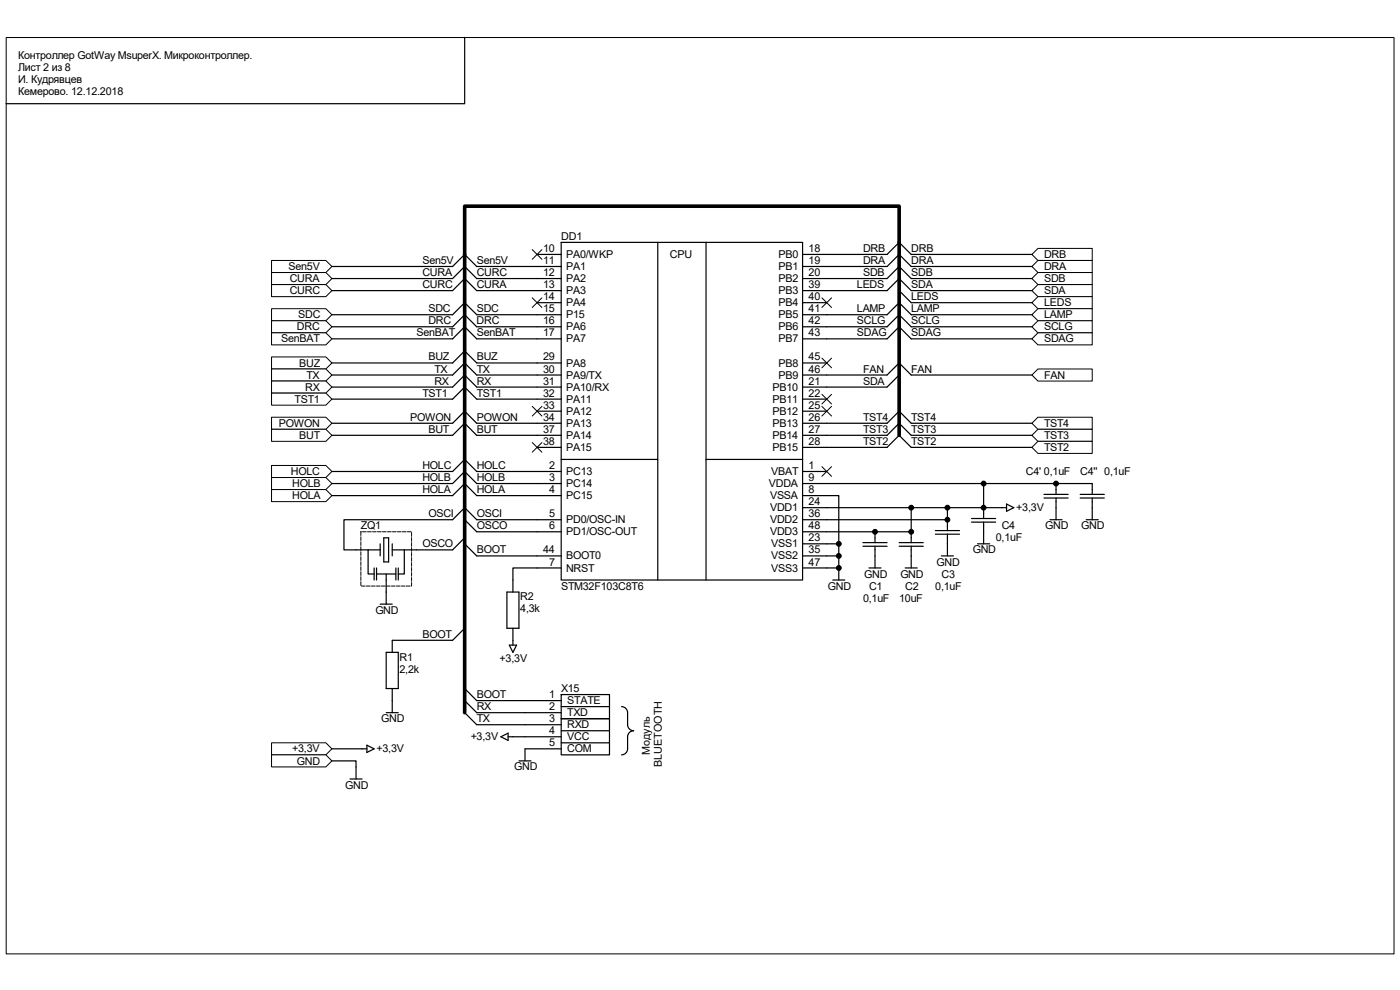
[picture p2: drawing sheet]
<svg xmlns="http://www.w3.org/2000/svg" width="297mm" height="210mm" viewBox="0 0 297 210" stroke-linecap="round" stroke-linejoin="round" font-family="sans-serif">
<path d="M1.3 8h294.4v194.4h-294.4zM112.9 53l2.1 2M115 53l-2.1 2" fill="none" stroke="#000" stroke-width=".21"/>
<g fill="none" stroke="#000" stroke-width=".26">
<path d="M70.4 56.5h25.6l2.6-2.5 2.5 2.5h18M98.6 56.5l2.5 2.6h18M98.6 59.1l2.5 2.6h18M113.9 54h5.2M119.1 51.4h51.2v71.6h-51.2zM139.5 51.4v71.6M149.8 51.4v71.6M190.8 51.4l-2.6 2.6h-17.9M190.8 54l-2.6 2.5h-17.9M190.8 56.5l-2.6 2.6h-17.9M190.8 59.1l-2.6 2.6h-17.9M98.6 74.4l2.5 2.6h18"/>
<path d="M98.6 77l2.5 2.6h18M98.6 79.6l2.5 2.5h18M98.6 64.2l2.5 2.6h18M98.6 66.8l2.5 2.5h18M98.6 69.3l2.5 2.6h18M113.9 64.2h5.2M170.3 77h5.1M170.3 64.2h5.1M190.8 77l-2.6 2.6h-17.9M190.8 79.6l-2.6 2.5h-17.9M190.8 64.2l-2.6 2.6h-17.9M190.8 66.8l-2.6 2.5h-17.9"/>
<path d="M190.8 69.3l-2.6 2.6h-17.9M98.6 82.1l2.5 2.6h18M98.6 87.2l2.5 2.6h18M98.6 89.8l2.5 2.5h18M98.6 97.5l2.5 2.5h18M113.9 87.2h5.2M113.9 94.9h5.2M119.1 97.5h20.4M149.8 97.5h20.5M170.3 84.7h5.1M170.3 87.2h5.1M190.8 87.2l-2.6 2.6h-17.9"/>
<path d="M190.8 89.8l-2.6 2.5h-17.9M190.8 92.3l-2.6 2.6h-17.9M98.6 115.4l2.5 2.5h18M98.6 100l2.5 2.6h18M98.6 102.6l2.5 2.5h18M98.6 107.7l2.5 2.6h18M98.6 110.3l2.5 2.5h18M170.3 100h5.1M170.3 117.9h5.1M170.3 107.7h5.1M170.3 102.6h5.1M170.3 105.1h5.1"/>
<path d="M170.3 110.3h5.1M170.3 112.8h5.1M170.3 115.4h5.1M113.9 120.5h5.2M170.3 120.5h5.1"/>
</g>
<path d="M98.6 54v97.2M190.8 51.4v40.9" fill="none" stroke="#000" stroke-width=".77"/>
<path d="M57.6 55.3h11.5l1.3 1.2-1.3 1.3h-11.5z" fill-rule="evenodd" fill="#fff" stroke="#000" stroke-width=".21"/>
<path d="M98.6 56.5l-2.6 2.6h-25.6M98.6 59.1l-2.6 2.6h-25.6" fill="none" stroke="#000" stroke-width=".26"/>
<g fill="#fff" stroke="#000" stroke-width=".21">
<path d="M57.6 57.8h11.5l1.3 1.3-1.3 1.3h-11.5z" fill-rule="evenodd"/>
<path d="M57.6 60.4h11.5l1.3 1.3-1.3 1.2h-11.5z" fill-rule="evenodd"/>
</g>
<path d="M112.9 63.2l2.1 2M115 63.2l-2.1 2" fill="none" stroke="#000" stroke-width=".21"/>
<path d="M98.6 64.2l-2.6 2.6h-25.6M98.6 66.8l-2.6 2.5h-25.6" fill="none" stroke="#000" stroke-width=".26"/>
<g fill="#fff" stroke="#000" stroke-width=".21">
<path d="M57.6 65.5h11.5l1.3 1.3-1.3 1.2h-11.5z" fill-rule="evenodd"/>
<path d="M57.6 68h11.5l1.3 1.3-1.3 1.3h-11.5z" fill-rule="evenodd"/>
</g>
<path d="M98.6 69.3l-2.6 2.6h-25.6" fill="none" stroke="#000" stroke-width=".26"/>
<path d="M57.6 70.6h11.5l1.3 1.3-1.3 1.3h-11.5z" fill-rule="evenodd" fill="#fff" stroke="#000" stroke-width=".21"/>
<path d="M98.6 74.4l-2.6 2.6h-25.6" fill="none" stroke="#000" stroke-width=".26"/>
<path d="M57.6 75.7h11.5l1.3 1.3-1.3 1.3h-11.5z" fill-rule="evenodd" fill="#fff" stroke="#000" stroke-width=".21"/>
<path d="M98.6 77l-2.6 2.6h-25.6M98.6 79.6l-2.6 2.5h-25.6" fill="none" stroke="#000" stroke-width=".26"/>
<g fill="#fff" stroke="#000" stroke-width=".21">
<path d="M57.6 78.3h11.5l1.3 1.3-1.3 1.2h-11.5z" fill-rule="evenodd"/>
<path d="M57.6 80.8h11.5l1.3 1.3-1.3 1.3h-11.5z" fill-rule="evenodd"/>
</g>
<path d="M98.6 82.1l-2.6 2.6h-25.6" fill="none" stroke="#000" stroke-width=".26"/>
<path d="M57.6 83.4h11.5l1.3 1.3-1.3 1.3h-11.5z" fill-rule="evenodd" fill="#fff" stroke="#000" stroke-width=".21"/>
<path d="M112.9 86.2l2.1 2.1M115 86.2l-2.1 2.1" fill="none" stroke="#000" stroke-width=".21"/>
<path d="M98.6 87.2l-2.6 2.6h-25.6" fill="none" stroke="#000" stroke-width=".26"/>
<path d="M57.6 88.5h11.5l1.3 1.3-1.3 1.3h-11.5z" fill-rule="evenodd" fill="#fff" stroke="#000" stroke-width=".21"/>
<path d="M98.6 89.8l-2.6 2.5h-25.6" fill="none" stroke="#000" stroke-width=".26"/>
<path d="M57.6 91.1h11.5l1.3 1.2-1.3 1.3h-11.5z" fill-rule="evenodd" fill="#fff" stroke="#000" stroke-width=".21"/>
<path d="M112.9 93.9l2.1 2M115 93.9l-2.1 2" fill="none" stroke="#000" stroke-width=".21"/>
<path d="M98.6 97.5l-2.6 2.5h-25.6M98.6 100l-2.6 2.6h-25.6M98.6 102.6l-2.6 2.5h-25.6" fill="none" stroke="#000" stroke-width=".26"/>
<g fill="#fff" stroke="#000" stroke-width=".21">
<path d="M57.6 98.7h11.5l1.3 1.3-1.3 1.3h-11.5z" fill-rule="evenodd"/>
<path d="M57.6 101.3h11.5l1.3 1.3-1.3 1.3h-11.5z" fill-rule="evenodd"/>
<path d="M57.6 103.9h11.5l1.3 1.2-1.3 1.3h-11.5z" fill-rule="evenodd"/>
</g>
<g fill="none" stroke="#000" stroke-width=".26">
<path d="M190.8 51.4l2.5 2.6h25.6M190.8 54l2.5 2.5h25.6M190.8 56.5l2.5 2.6h25.6M190.8 59.1l2.5 2.6h25.6M78.1 116.6v5.2h1.3M80.7 115.4v2.5M81.4 114.1h1v5.1h-1zM83.2 115.4v2.5M85.8 116.6v5.2h-1.3M98.6 107.7l-2.6 2.6h-23v6.3h7.7M98.6 114.1l-2.6 2.5h-12.8M79.4 120.5v2.5"/>
<path d="M79.9 120.5v2.5M79.9 121.8h4.1M80.7 128.2h2.5M81.9 138.4h2.6v7.7h-2.6zM81.9 121.8v6.4M84 120.5v2.5M84.5 120.5v2.5M98.6 133.3l-2.6 2.5h-12.8v2.6M107.5 125.6h2.6v7.7h-2.6zM108.1 136.9h1.5l-.8 1.5zM108.8 133.3v3.6M113.9 120.5h-5.1v5.1"/>
<path d="M81.9 151.2h2.6M83.2 146.1v5.1"/>
</g>
<path d="M76.6 112.8v11.5h10.7v-11.5h-10.7" fill="none" stroke="#000" stroke-width=".21" stroke-dasharray=".8 .3"/>
<g fill="#fff" stroke="#000" stroke-width=".21">
<path d="M218.9 54l1.3-1.3h11.5v2.6h-11.5z" fill-rule="evenodd"/>
<path d="M218.9 56.5l1.3-1.2h11.5v2.5h-11.5z" fill-rule="evenodd"/>
<path d="M218.9 59.1l1.3-1.3h11.5v2.6h-11.5z" fill-rule="evenodd"/>
<path d="M220.2 60.4h11.5v2.5h-11.5l-1.3-1.2z" fill-rule="evenodd"/>
</g>
<path d="M190.8 61.7l2.5 2.5h25.6" fill="none" stroke="#000" stroke-width=".26"/>
<path d="M220.2 62.9h11.5v2.6h-11.5l-1.3-1.3z" fill-rule="evenodd" fill="#fff" stroke="#000" stroke-width=".21"/>
<path d="M174.4 63.2l2 2M176.4 63.2l-2 2" fill="none" stroke="#000" stroke-width=".21"/>
<path d="M190.8 64.2l2.5 2.6h25.6" fill="none" stroke="#000" stroke-width=".26"/>
<path d="M218.9 66.8l1.3-1.3h11.5v2.5h-11.5z" fill-rule="evenodd" fill="#fff" stroke="#000" stroke-width=".21"/>
<path d="M190.8 66.8l2.5 2.5h25.6M190.8 69.3l2.5 2.6h25.6" fill="none" stroke="#000" stroke-width=".26"/>
<g fill="#fff" stroke="#000" stroke-width=".21">
<path d="M218.9 69.3l1.3-1.3h11.5v2.6h-11.5z" fill-rule="evenodd"/>
<path d="M218.9 71.9l1.3-1.3h11.5v2.6h-11.5z" fill-rule="evenodd"/>
</g>
<path d="M174.4 76l2 2M176.4 76l-2 2" fill="none" stroke="#000" stroke-width=".21"/>
<path d="M190.8 77l2.5 2.6h25.6" fill="none" stroke="#000" stroke-width=".26"/>
<path d="M220.2 78.3h11.5v2.5h-11.5l-1.3-1.2z" fill-rule="evenodd" fill="#fff" stroke="#000" stroke-width=".21"/>
<path d="M174.4 83.7l2 2M174.4 86.2l2 2.1M176.4 83.7l-2 2M176.4 86.2l-2 2.1" fill="none" stroke="#000" stroke-width=".21"/>
<path d="M190.8 87.2l2.5 2.6h25.6M190.8 89.8l2.5 2.5M190.8 92.3l2.5 2.6" fill="none" stroke="#000" stroke-width=".26"/>
<path d="M220.2 88.5h11.5v2.6h-11.5l-1.3-1.3z" fill-rule="evenodd" fill="#fff" stroke="#000" stroke-width=".21"/>
<path d="M193.3 92.3h25.6" fill="none" stroke="#000" stroke-width=".26"/>
<path d="M220.2 91.1h11.5v2.5h-11.5l-1.3-1.3z" fill-rule="evenodd" fill="#fff" stroke="#000" stroke-width=".21"/>
<path d="M193.3 94.9h25.6" fill="none" stroke="#000" stroke-width=".26"/>
<path d="M220.2 93.6h11.5v2.6h-11.5l-1.3-1.3z" fill-rule="evenodd" fill="#fff" stroke="#000" stroke-width=".21"/>
<g fill="none" stroke="#000" stroke-width=".26">
<path d="M175.4 105.1h2.6v15.4M175.4 102.6h33.3v5.1h4.8M175.4 107.7h33.3v2.3M175.4 110.3h25.6M175.4 112.8h17.9M175.4 115.4h2.6M175.4 117.9h2.6M183.1 115.9h5.1M183.1 115.1h5.1M185.6 112.8v2.3M185.6 115.9v4.6M190.8 115.9h5.1"/>
<path d="M190.8 115.1h5.1M193.3 107.7v7.4M193.3 115.9v4.6M198.4 113.3h5.2M198.4 112.6h5.2M199.7 117.9h2.6M201 107.7v4.9M201 113.3v4.6M206.1 110.8h5.1M206.1 110h5.1M207.4 115.4h2.6M208.7 110.8v4.6"/>
<path d="M213.5 106.9l1.6 .8-1.6 .8zM175.4 120.5h2.6M176.7 123h2.5M178 120.5v2.5M184.4 120.5h2.5M192 120.5h2.6"/>
</g>
<g fill="#000" stroke="#000" stroke-width=".21">
<circle cx="178" cy="117.9" r=".51"/>
<circle cx="178" cy="115.4" r=".51"/>
<circle cx="185.6" cy="112.8" r=".51"/>
<circle cx="193.3" cy="107.7" r=".51"/>
<circle cx="193.3" cy="112.8" r=".51"/>
<circle cx="201" cy="110.3" r=".51"/>
<circle cx="201" cy="107.7" r=".51"/>
<circle cx="208.7" cy="107.7" r=".51"/>
<circle cx="178" cy="120.5" r=".51"/>
</g>
<path d="M174.4 99l2 2M176.4 99l-2 2" fill="none" stroke="#000" stroke-width=".21"/>
<g fill="#fff" stroke="#000" stroke-width=".21">
<path d="M57.6 157.6h11.5l1.3 1.3-1.3 1.2h-11.5z" fill-rule="evenodd"/>
<path d="M57.6 160.1h11.5l1.3 1.3-1.3 1.3h-11.5z" fill-rule="evenodd"/>
</g>
<g fill="none" stroke="#000" stroke-width=".26">
<path d="M98.6 7.9v14.1h-97.3M208.7 102.6h23v2.3M221.5 105.6h5.1M221.5 104.9h5.1M222.8 110.3h2.5M224 102.6v2.3M224 105.6v4.7M229.2 105.6h5.1M229.2 104.9h5.1M230.4 110.3h2.6M231.7 105.6v4.7M70.4 158.9h7.4"/>
<path d="M77.8 158.1l1.6 .8-1.6 .7zM98.6 146.1l2.5 2.5h18M98.6 148.6l2.5 2.6h18M98.6 151.2l2.5 2.5h18M106.3 156.3l1.5-.8v1.6zM107.8 156.3h11.3M119.1 147.3h10.2v5.2h-10.2zM119.1 152.5h10.2v5.1h-10.2zM119.1 157.6v2.5h10.2v-2.5M119.1 158.9h-7.7v2.5M119.1 149.9h10.2M119.1 155h10.2"/>
<path d="M131.9 149.9a1.28 1.28 0 0 1 1.2 1.3v2.5a1.28 1.28 0 0 0 1.3 1.3 1.28 1.28 0 0 0-1.3 1.3v2.6a1.28 1.28 0 0 1-1.2 1.2M70.4 161.4h5.1v3.9M74.3 165.3h2.5M110.1 161.4h2.6"/>
</g>
<path d="M190.8 51.4v-7.7h-92.2v10.3" fill="none" stroke="#000" stroke-width=".77"/>
<g fill="#000" stroke="#000" stroke-width=".21">
<circle cx="208.7" cy="102.6" r=".51"/>
<circle cx="224" cy="102.6" r=".51"/>
</g>
<g font-size="2.3">
<text x="3.9" y="12.5">Контроллер GotWay MsuperX. Микроконтроллер.</text>
<text x="3.9" y="15.1">Лист 2 из 8</text>
<text x="3.9" y="17.7">И. Кудрявцев</text>
<text x="3.9" y="20.2">Кемерово. 12.12.2018</text>
<text x="115.2" y="53.5">10</text>
<text x="119" y="50.9">DD1</text>
<text x="171.5" y="53.5">18</text>
<text x="183.1" y="53.5">DRB</text>
<text x="193.3" y="53.5">DRB</text>
<text x="61.2" y="57.3">Sen5V</text>
<text x="61.5" y="59.9">CURA</text>
<text x="89.6" y="56">Sen5V</text>
<text x="89.6" y="58.5">CURA</text>
<text x="101.1" y="56">Sen5V</text>
<text x="101.1" y="58.5">CURC</text>
<text x="115.2" y="58.5">12</text>
<text x="115.2" y="56">11</text>
<text x="120.1" y="59.9">PA2</text>
<text x="120.1" y="57.3">PA1</text>
<text x="120.1" y="54.7">PA0/WKP</text>
<text x="142.1" y="54.7">CPU</text>
<text x="165.1" y="54.7">PB0</text>
<text x="165.1" y="57.3">PB1</text>
<text x="165.1" y="59.9">PB2</text>
<text x="171.5" y="56">19</text>
<text x="171.5" y="58.5">20</text>
<text x="183.1" y="56">DRA</text>
<text x="183.1" y="58.5">SDB</text>
<text x="193.3" y="56">DRA</text>
<text x="193.3" y="58.5">SDB</text>
<text x="221.5" y="54.7">DRB</text>
<text x="221.5" y="57.3">DRA</text>
<text x="221.5" y="59.9">SDB</text>
<text x="61.5" y="62.4">CURC</text>
<text x="89.6" y="61.1">CURC</text>
<text x="101.1" y="61.1">CURA</text>
<text x="115.2" y="63.7">14</text>
<text x="115.2" y="61.1">13</text>
<text x="120.1" y="65">PA4</text>
<text x="120.1" y="62.4">PA3</text>
<text x="165.1" y="62.4">PB3</text>
<text x="165.1" y="65">PB4</text>
<text x="171.5" y="61.1">39</text>
<text x="171.5" y="63.7">40</text>
<text x="181.8" y="61.1">LEDS</text>
<text x="193.3" y="61.1">SDA</text>
<text x="193.3" y="63.7">LEDS</text>
<text x="221.5" y="62.4">SDA</text>
<text x="221.5" y="65">LEDS</text>
<text x="63" y="70.1">DRC</text>
<text x="63.2" y="67.5">SDC</text>
<text x="88.3" y="71.4">SenBAT</text>
<text x="90.9" y="66.3">SDC</text>
<text x="90.9" y="68.8">DRC</text>
<text x="101.1" y="68.8">DRC</text>
<text x="101.1" y="66.3">SDC</text>
<text x="101.1" y="71.4">SenBAT</text>
<text x="115.2" y="71.4">17</text>
<text x="115.2" y="68.8">16</text>
<text x="115.2" y="66.3">15</text>
<text x="120.1" y="70.1">PA6</text>
<text x="120.1" y="67.5">P15</text>
<text x="165.1" y="67.5">PB5</text>
<text x="165.1" y="70.1">PB6</text>
<text x="171.5" y="66.3">41</text>
<text x="171.5" y="68.8">42</text>
<text x="171.5" y="71.4">43</text>
<text x="181.8" y="66.3">LAMP</text>
<text x="181.8" y="68.8">SCLG</text>
<text x="181.8" y="71.4">SDAG</text>
<text x="193.3" y="68.8">SCLG</text>
<text x="193.3" y="71.4">SDAG</text>
<text x="193.3" y="66.3">LAMP</text>
<text x="221.5" y="67.5">LAMP</text>
<text x="221.5" y="70.1">SCLG</text>
<text x="59.6" y="72.6">SenBAT</text>
<text x="63.5" y="77.8">BUZ</text>
<text x="90.9" y="76.5">BUZ</text>
<text x="101.1" y="76.5">BUZ</text>
<text x="115.2" y="76.5">29</text>
<text x="120.1" y="77.8">PA8</text>
<text x="120.1" y="72.6">PA7</text>
<text x="165.1" y="77.8">PB8</text>
<text x="165.1" y="72.6">PB7</text>
<text x="171.5" y="76.5">45</text>
<text x="221.5" y="72.6">SDAG</text>
<text x="64.8" y="82.9">RX</text>
<text x="65" y="80.3">TX</text>
<text x="92.2" y="79">TX</text>
<text x="92.2" y="81.6">RX</text>
<text x="101.1" y="79">TX</text>
<text x="101.1" y="81.6">RX</text>
<text x="115.2" y="79">30</text>
<text x="115.2" y="81.6">31</text>
<text x="120.1" y="80.3">PA9/TX</text>
<text x="120.1" y="82.9">PA10/RX</text>
<text x="163.9" y="82.9">PB10</text>
<text x="165.1" y="80.3">PB9</text>
<text x="171.5" y="79">46</text>
<text x="171.5" y="81.6">21</text>
<text x="183.1" y="81.6">SDA</text>
<text x="183.1" y="79">FAN</text>
<text x="193.3" y="79">FAN</text>
<text x="221.5" y="80.3">FAN</text>
<text x="62.5" y="85.4">TST1</text>
<text x="87" y="89.3">POWON</text>
<text x="89.6" y="84.2">TST1</text>
<text x="101.1" y="84.2">TST1</text>
<text x="101.1" y="89.3">POWON</text>
<text x="115.2" y="84.2">32</text>
<text x="115.2" y="86.7">33</text>
<text x="115.2" y="89.3">34</text>
<text x="120.1" y="85.4">PA11</text>
<text x="120.1" y="88">PA12</text>
<text x="163.9" y="88">PB12</text>
<text x="163.9" y="85.4">PB11</text>
<text x="171.5" y="86.7">25</text>
<text x="171.5" y="84.2">22</text>
<text x="171.5" y="89.3">26</text>
<text x="183.1" y="89.3">TST4</text>
<text x="193.3" y="89.3">TST4</text>
<text x="59.1" y="90.6">POWON</text>
<text x="63.5" y="93.1">BUT</text>
<text x="90.9" y="91.8">BUT</text>
<text x="101.1" y="91.8">BUT</text>
<text x="115.2" y="91.8">37</text>
<text x="115.2" y="94.4">38</text>
<text x="120.1" y="90.6">PA13</text>
<text x="120.1" y="93.1">PA14</text>
<text x="120.1" y="95.7">PA15</text>
<text x="163.9" y="90.6">PB13</text>
<text x="163.9" y="93.1">PB14</text>
<text x="163.9" y="95.7">PB15</text>
<text x="171.5" y="91.8">27</text>
<text x="171.5" y="94.4">28</text>
<text x="183.1" y="94.4">TST2</text>
<text x="183.1" y="91.8">TST3</text>
<text x="193.3" y="94.4">TST2</text>
<text x="193.3" y="91.8">TST3</text>
<text x="221.5" y="90.6">TST4</text>
<text x="221.5" y="93.1">TST3</text>
<text x="221.5" y="95.7">TST2</text>
<text x="61.7" y="100.8">HOLC</text>
<text x="89.6" y="99.5">HOLC</text>
<text x="101.1" y="99.5">HOLC</text>
<text x="116.5" y="99.5">2</text>
<text x="120.1" y="100.8">PC13</text>
<text x="163.6" y="100.8">VBAT</text>
<text x="171.5" y="99.5">1</text>
<text x="217.6" y="100.8">C4' 0,1uF</text>
<text x="229.2" y="100.8">C4'' 0,1uF</text>
<text x="62" y="103.3">HOLB</text>
<text x="62" y="105.9">HOLA</text>
<text x="89.6" y="104.6">HOLA</text>
<text x="89.6" y="102.1">HOLB</text>
<text x="101.1" y="104.6">HOLA</text>
<text x="101.1" y="102.1">HOLB</text>
<text x="116.5" y="102.1">3</text>
<text x="116.5" y="104.6">4</text>
<text x="120.1" y="103.3">PC14</text>
<text x="120.1" y="105.9">PC15</text>
<text x="163.1" y="103.3">VDDA</text>
<text x="163.4" y="105.9">VSSA</text>
<text x="171.5" y="107.2">24</text>
<text x="171.5" y="104.6">8</text>
<text x="171.5" y="102.1">9</text>
<text x="76.5" y="112.3">ZQ1</text>
<text x="90.9" y="109.7">OSCI</text>
<text x="101.1" y="109.7">OSCI</text>
<text x="101.1" y="112.3">OSCO</text>
<text x="116.5" y="109.7">5</text>
<text x="116.5" y="112.3">6</text>
<text x="120.1" y="111">PD0/OSC-IN</text>
<text x="120.1" y="113.6">PD1/OSC-OUT</text>
<text x="163.4" y="108.5">VDD1</text>
<text x="163.4" y="111">VDD2</text>
<text x="163.4" y="113.6">VDD3</text>
<text x="171.5" y="109.7">36</text>
<text x="171.5" y="112.3">48</text>
<text x="212.5" y="112.3">C4</text>
<text x="215.6" y="108.5">+3,3V</text>
<text x="221.7" y="112.3">GND</text>
<text x="229.4" y="112.3">GND</text>
<text x="89.6" y="116.1">OSCO</text>
<text x="101.1" y="117.4">BOOT</text>
<text x="115.2" y="117.4">44</text>
<text x="116.5" y="120">7</text>
<text x="120.1" y="118.7">BOOT0</text>
<text x="163.6" y="118.7">VSS2</text>
<text x="163.6" y="116.1">VSS1</text>
<text x="171.5" y="117.4">35</text>
<text x="171.5" y="120">47</text>
<text x="171.5" y="114.9">23</text>
<text x="198.7" y="120">GND</text>
<text x="206.4" y="117.4">GND</text>
<text x="211.2" y="114.9">0,1uF</text>
<text x="119" y="125.1">STM32F103C8T6</text>
<text x="120.1" y="121.2">NRST</text>
<text x="163.6" y="121.2">VSS3</text>
<text x="175.6" y="125.1">GND</text>
<text x="183.3" y="122.5">GND</text>
<text x="184.4" y="125.1">C1</text>
<text x="191" y="122.5">GND</text>
<text x="192" y="125.1">C2</text>
<text x="198.4" y="125.1">0,1uF</text>
<text x="199.7" y="122.5">C3</text>
<text x="79.6" y="130.2">GND</text>
<text x="110.4" y="127.4">R2</text>
<text x="110.4" y="129.9">4,3k</text>
<text x="183.1" y="127.6">0,1uF</text>
<text x="190.8" y="127.6">10uF</text>
<text x="89.6" y="135.3">BOOT</text>
<text x="84.8" y="140.2">R1</text>
<text x="84.8" y="142.7">2,2k</text>
<text x="106" y="140.4">+3,3V</text>
<text x="101.1" y="148.1">BOOT</text>
<text x="116.5" y="148.1">1</text>
<text x="119" y="146.8">X15</text>
<text x="120.4" y="149.4">STATE</text>
<text x="80.9" y="153.2">GND</text>
<text x="101.1" y="150.7">RX</text>
<text x="101.1" y="153.2">TX</text>
<text x="116.5" y="150.7">2</text>
<text x="116.5" y="153.2">3</text>
<text x="116.5" y="155.8">4</text>
<text x="120.4" y="151.9">TXD</text>
<text x="120.4" y="154.5">RXD</text>
<text x="62" y="159.6">+3,3V</text>
<text x="79.9" y="159.6">+3,3V</text>
<text x="99.9" y="157.1">+3,3V</text>
<text x="116.5" y="158.3">5</text>
<text x="120.4" y="157.1">VCC</text>
<text x="120.4" y="159.6">COM</text>
<text x="137.8" y="160.1" transform="rotate(-90 137.8 160.1)">Модуль</text>
<text x="63" y="162.2">GND</text>
<text x="73.2" y="167.3">GND</text>
<text x="109.1" y="163.4">GND</text>
<text x="140.4" y="162.7" transform="rotate(-90 140.4 162.7)">BLUETOOTH</text>
</g>
</svg>
